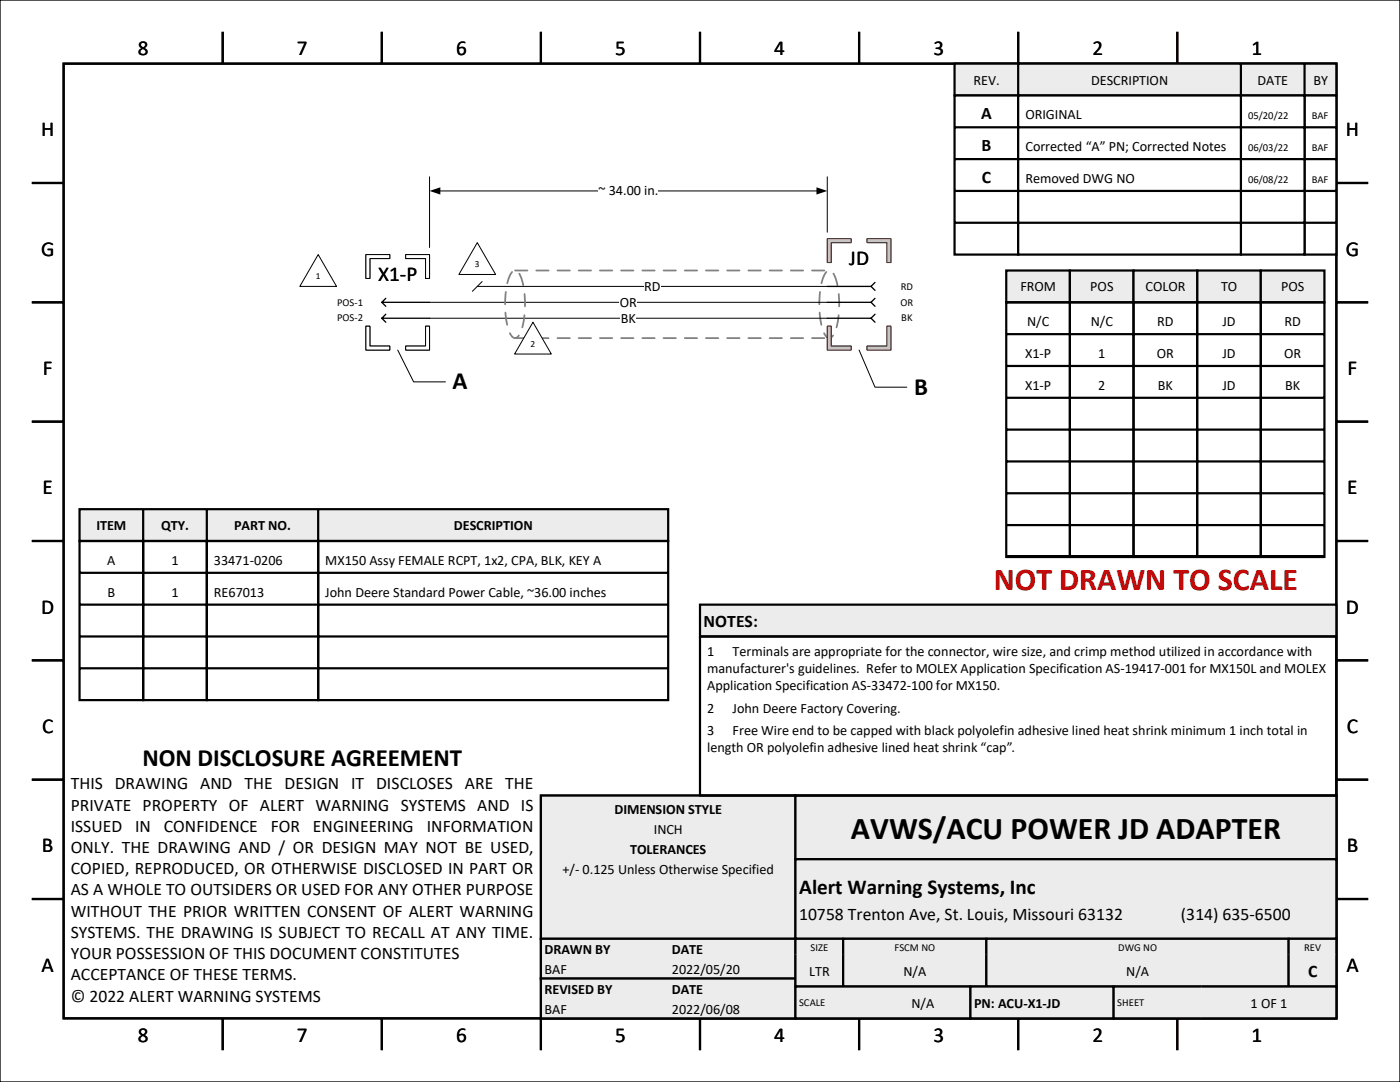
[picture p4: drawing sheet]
<svg xmlns="http://www.w3.org/2000/svg" width="279mm" height="216mm" viewBox="0 0 279 216" stroke-linecap="round" stroke-linejoin="round" font-family="sans-serif">
<path d="M0 0h279.4v215.9h-279.4z" fill="none" stroke="#000" stroke-width=".26"/>
<path d="M73 65.1h.8v4h4v.7h-4.8z" fill-rule="evenodd" fill="#fff"/>
<path d="M73 65.1h.8v4h4v.7h-4.8z" fill="none" stroke="#000" stroke-width=".2"/>
<path d="M81 50.8h4.7v4.8h-.8v-4h-3.9z" fill-rule="evenodd" fill="#fff"/>
<path d="M81 50.8h4.7v4.8h-.8v-4h-3.9z" fill="none" stroke="#000" stroke-width=".2"/>
<path d="M81 69.1h3.9v-4h.8v4.7h-4.7zM73 50.8v4.8h.8v-4h4v-.8z" fill-rule="evenodd" fill="#fff"/>
<path d="M73 50.8h4.8v.8h-4v4h-.8zM81 69.1h3.9v-4h.8v4.7h-4.7z" fill="none" stroke="#000" stroke-width=".2"/>
<path d="M73 65.1h.8v4h4v.7h-4.8z" fill-rule="evenodd" fill="#fff"/>
<path d="M73 65.1h.8v4h4v.7h-4.8z" fill="none" stroke="#000" stroke-width=".2"/>
<path d="M81 50.8h4.7v4.8h-.8v-4h-3.9z" fill-rule="evenodd" fill="#fff"/>
<path d="M81 50.8h4.7v4.8h-.8v-4h-3.9z" fill="none" stroke="#000" stroke-width=".2"/>
<path d="M81 69.1h3.9v-4h.8v4.7h-4.7zM73 50.8v4.8h.8v-4h4v-.8z" fill-rule="evenodd" fill="#fff"/>
<path d="M73 50.8h4.8v.8h-4v4h-.8zM81 69.1h3.9v-4h.8v4.7h-4.7z" fill="none" stroke="#000" stroke-width=".2"/>
<path d="M164.8 54.4l.7-.4a1.93 1.93 0 0 1 1.3 1.6 18.4 18.4 0 0 1-.3 10.9l-.6 .9-.4 .1a1.93 1.93 0 0 1-1.3-1.6 18.4 18.4 0 0 1 .3-11z" fill="none" stroke="#7f7f7f" stroke-width=".35" stroke-dasharray="2.5 1.8"/>
<path d="M77 59.5l-.8 .8 .8 .8M76.2 60.3h9.5" fill="none" stroke="#000" stroke-width=".26"/>
<path d="M67.3 59.1h5.1v2.5h-5.1z" fill-rule="evenodd" fill="#fff"/>
<path d="M76.2 63.5h9.5M77 62.7l-.8 .8 .8 .8" fill="none" stroke="#000" stroke-width=".26"/>
<path d="M67.3 62.2h5.1v2.6h-5.1z" fill-rule="evenodd" fill="#fff"/>
<path d="M85.7 60.3h79.4" fill="none" stroke="#000" stroke-width=".2"/>
<path d="M123.7 58.6h3.4v3.4h-3.4z" fill-rule="evenodd" fill="#fff"/>
<path d="M85.7 63.5h79.4" fill="none" stroke="#000" stroke-width=".2"/>
<path d="M123.9 61.8h3v3.4h-3z" fill-rule="evenodd" fill="#fff"/>
<g fill="none" stroke="#000" stroke-width=".44">
<path d="M12.7 12.7h254v190.5h-254zM44.4 6.3v6.4M76.2 6.3v6.4M107.9 6.3v6.4M139.7 6.3v6.4M171.4 6.3v6.4M203.2 6.3v6.4M234.9 6.3v6.4M6.3 36.5h6.4M266.7 36.5h6.3M6.3 60.3h6.4M266.7 60.3h6.3"/>
<path d="M6.3 84.1h6.4M266.7 84.1h6.3M6.3 107.9h6.4M266.7 107.9h6.3M6.3 131.8h6.4M266.7 131.8h6.3M6.3 155.6h6.4M266.7 155.6h6.3M6.3 179.4h6.4M266.7 179.4h6.3M44.4 203.2v6.3M76.2 203.2v6.3"/>
<path d="M107.9 203.2v6.3M139.7 203.2v6.3M171.4 203.2v6.3M203.2 203.2v6.3M234.9 203.2v6.3"/>
</g>
<path d="M107.9 158.8h50.8v28.5h-50.8z" fill-rule="evenodd" fill="#ececec"/>
<path d="M107.9 158.8h50.8v28.5h-50.8z" fill="none" stroke="#000" stroke-width=".44"/>
<path d="M107.9 187.3h50.8v8h-50.8z" fill-rule="evenodd" fill="#ececec"/>
<path d="M107.9 187.3h50.8v8h-50.8z" fill="none" stroke="#000" stroke-width=".44"/>
<path d="M107.9 195.3h50.8v7.9h-50.8z" fill-rule="evenodd" fill="#ececec"/>
<path d="M107.9 195.3h50.8v7.9h-50.8z" fill="none" stroke="#000" stroke-width=".44"/>
<path d="M158.7 158.8h108v12.6h-108z" fill-rule="evenodd" fill="#ececec"/>
<path d="M158.7 158.8h108v12.6h-108z" fill="none" stroke="#000" stroke-width=".44"/>
<path d="M158.7 171.4h108v15.9h-108z" fill-rule="evenodd" fill="#ececec"/>
<path d="M158.7 171.4h108v15.9h-108z" fill="none" stroke="#000" stroke-width=".44"/>
<path d="M158.7 187.3h9.6v3.2h-9.6z" fill-rule="evenodd" fill="#ececec"/>
<path d="M158.7 190.5v-3.2h9.6v3.2" fill="none" stroke="#000" stroke-width=".44"/>
<path d="M168.3 187.3h28.5v3.2h-28.5z" fill-rule="evenodd" fill="#ececec"/>
<path d="M168.3 190.5v-3.2h28.5v3.2" fill="none" stroke="#000" stroke-width=".44"/>
<path d="M196.8 187.3h60.4v3.2h-60.4z" fill-rule="evenodd" fill="#ececec"/>
<path d="M196.8 190.5v-3.2h60.4v3.2" fill="none" stroke="#000" stroke-width=".44"/>
<path d="M257.2 187.3h9.5v3.2h-9.5z" fill-rule="evenodd" fill="#ececec"/>
<path d="M257.2 190.5v-3.2h9.5v3.2" fill="none" stroke="#000" stroke-width=".44"/>
<path d="M158.7 190.5h9.6v6.3h-9.6z" fill-rule="evenodd" fill="#ececec"/>
<path d="M158.7 190.5v6.3h9.6v-6.3" fill="none" stroke="#000" stroke-width=".44"/>
<path d="M168.3 190.5h28.5v6.3h-28.5z" fill-rule="evenodd" fill="#ececec"/>
<path d="M168.3 190.5v6.3h28.5v-6.3" fill="none" stroke="#000" stroke-width=".44"/>
<path d="M196.8 190.5h60.4v6.3h-60.4z" fill-rule="evenodd" fill="#ececec"/>
<path d="M196.8 190.5v6.3h60.4v-6.3" fill="none" stroke="#000" stroke-width=".44"/>
<path d="M257.2 190.5h9.5v6.3h-9.5z" fill-rule="evenodd" fill="#ececec"/>
<path d="M257.2 190.5v6.3h9.5v-6.3" fill="none" stroke="#000" stroke-width=".44"/>
<path d="M158.7 196.8h15.9v6.4h-15.9z" fill-rule="evenodd" fill="#ececec"/>
<path d="M174.6 196.8h-15.9v6.4h15.9" fill="none" stroke="#000" stroke-width=".44"/>
<path d="M174.6 196.8h19.1v6.4h-19.1z" fill-rule="evenodd" fill="#ececec"/>
<path d="M174.6 196.8h19.1v6.4h-19.1" fill="none" stroke="#000" stroke-width=".44"/>
<path d="M193.7 196.8h28.5v6.4h-28.5z" fill-rule="evenodd" fill="#ececec"/>
<path d="M193.7 196.8h28.5v6.4h-28.5z" fill="none" stroke="#000" stroke-width=".44"/>
<path d="M222.2 196.8h17.5v6.4h-17.5z" fill-rule="evenodd" fill="#ececec"/>
<path d="M239.7 196.8h-17.5v6.4h17.5" fill="none" stroke="#000" stroke-width=".44"/>
<path d="M239.7 196.8h27v6.4h-27z" fill-rule="evenodd" fill="#ececec"/>
<path d="M239.7 196.8h27v6.4h-27" fill="none" stroke="#000" stroke-width=".44"/>
<path d="M107.9 158.8h50.8v28.5h-50.8z" fill-rule="evenodd" fill="#ececec"/>
<path d="M107.9 158.8h50.8v28.5h-50.8z" fill="none" stroke="#000" stroke-width=".44"/>
<path d="M107.9 187.3h50.8v8h-50.8z" fill-rule="evenodd" fill="#ececec"/>
<path d="M107.9 187.3h50.8v8h-50.8z" fill="none" stroke="#000" stroke-width=".44"/>
<path d="M107.9 195.3h50.8v7.9h-50.8z" fill-rule="evenodd" fill="#ececec"/>
<path d="M107.9 195.3h50.8v7.9h-50.8z" fill="none" stroke="#000" stroke-width=".44"/>
<path d="M158.7 158.8h108v12.6h-108z" fill-rule="evenodd" fill="#ececec"/>
<path d="M158.7 158.8h108v12.6h-108z" fill="none" stroke="#000" stroke-width=".44"/>
<path d="M158.7 171.4h108v15.9h-108z" fill-rule="evenodd" fill="#ececec"/>
<path d="M158.7 171.4h108v15.9h-108z" fill="none" stroke="#000" stroke-width=".44"/>
<path d="M158.7 187.3h9.6v3.2h-9.6z" fill-rule="evenodd" fill="#ececec"/>
<path d="M158.7 190.5v-3.2h9.6v3.2" fill="none" stroke="#000" stroke-width=".44"/>
<path d="M168.3 187.3h28.5v3.2h-28.5z" fill-rule="evenodd" fill="#ececec"/>
<path d="M168.3 190.5v-3.2h28.5v3.2" fill="none" stroke="#000" stroke-width=".44"/>
<path d="M196.8 187.3h60.4v3.2h-60.4z" fill-rule="evenodd" fill="#ececec"/>
<path d="M196.8 190.5v-3.2h60.4v3.2" fill="none" stroke="#000" stroke-width=".44"/>
<path d="M257.2 187.3h9.5v3.2h-9.5z" fill-rule="evenodd" fill="#ececec"/>
<path d="M257.2 190.5v-3.2h9.5v3.2" fill="none" stroke="#000" stroke-width=".44"/>
<path d="M158.7 190.5h9.6v6.3h-9.6z" fill-rule="evenodd" fill="#ececec"/>
<path d="M158.7 190.5v6.3h9.6v-6.3" fill="none" stroke="#000" stroke-width=".44"/>
<path d="M168.3 190.5h28.5v6.3h-28.5z" fill-rule="evenodd" fill="#ececec"/>
<path d="M168.3 190.5v6.3h28.5v-6.3" fill="none" stroke="#000" stroke-width=".44"/>
<path d="M196.8 190.5h60.4v6.3h-60.4z" fill-rule="evenodd" fill="#ececec"/>
<path d="M196.8 190.5v6.3h60.4v-6.3" fill="none" stroke="#000" stroke-width=".44"/>
<path d="M257.2 190.5h9.5v6.3h-9.5z" fill-rule="evenodd" fill="#ececec"/>
<path d="M257.2 190.5v6.3h9.5v-6.3" fill="none" stroke="#000" stroke-width=".44"/>
<path d="M158.7 196.8h15.9v6.4h-15.9z" fill-rule="evenodd" fill="#ececec"/>
<path d="M174.6 196.8h-15.9v6.4h15.9" fill="none" stroke="#000" stroke-width=".44"/>
<path d="M174.6 196.8h19.1v6.4h-19.1z" fill-rule="evenodd" fill="#ececec"/>
<path d="M174.6 196.8h19.1v6.4h-19.1" fill="none" stroke="#000" stroke-width=".44"/>
<path d="M193.7 196.8h28.5v6.4h-28.5z" fill-rule="evenodd" fill="#ececec"/>
<path d="M193.7 196.8h28.5v6.4h-28.5z" fill="none" stroke="#000" stroke-width=".44"/>
<path d="M222.2 196.8h17.5v6.4h-17.5z" fill-rule="evenodd" fill="#ececec"/>
<path d="M239.7 196.8h-17.5v6.4h17.5" fill="none" stroke="#000" stroke-width=".44"/>
<path d="M239.7 196.8h27v6.4h-27z" fill-rule="evenodd" fill="#ececec"/>
<path d="M239.7 196.8h27v6.4h-27" fill="none" stroke="#000" stroke-width=".44"/>
<path d="M85.7 35.3v14.1zM165.1 35.3v11z" fill-rule="evenodd" fill="#fff"/>
<path d="M85.7 35.3v14.1zM87.7 38.1h75.4M165.1 35.3v11z" fill="none" stroke="#000" stroke-width=".2"/>
<path d="M85.7 38.1l2.2-.7v1.4zM162.9 37.4l2.2 .7-2.2 .7z" fill="#000"/>
<path d="M119.4 36.4h12v3.4h-12z" fill-rule="evenodd" fill="#fff"/>
<path d="M15.9 101.6h117.4v6.3h-117.4z" fill-rule="evenodd" fill="#ececec"/>
<path d="M15.9 101.6h117.4v6.3h-117.4zM15.9 107.9h12.7v31.8h-12.7zM15.9 114.3h117.4M28.6 107.9h12.7v31.8h-12.7zM28.6 101.6v6.3M41.3 107.9h22.2v31.8h-22.2zM41.3 101.6v6.3M63.5 107.9h69.8v31.8h-69.8zM63.5 101.6v6.3M15.9 120.6h117.4M15.9 127h117.4M15.9 133.3h117.4" fill="none" stroke="#000" stroke-width=".44"/>
<path d="M79.4 69.8l3.1 6.4h6.4" fill="none" stroke="#000" stroke-width=".2"/>
<path d="M90.3 73.2h3v6h-3z" fill-rule="evenodd" fill="#fff"/>
<path d="M139.7 120.6h127v6.4h-127z" fill-rule="evenodd" fill="#ececec"/>
<path d="M139.7 120.6h127v6.4h-127zM139.7 127h127v31.8h-127z" fill="none" stroke="#000" stroke-width=".44"/>
<path d="M63.5 50.8l3.7 6.4h-7.4z" fill="#fff"/>
<path d="M63.5 50.8l3.7 6.4h-7.4z" fill="none" stroke="#000" stroke-width=".2"/>
<path d="M200.8 54h12.7v6.3h-12.7z" fill-rule="evenodd" fill="#ececec"/>
<path d="M200.8 54h12.7v6.3h-12.7z" fill="none" stroke="#000" stroke-width=".44"/>
<path d="M238.9 54h12.7v6.3h-12.7z" fill-rule="evenodd" fill="#ececec"/>
<path d="M238.9 54h12.7v6.3h-12.7z" fill="none" stroke="#000" stroke-width=".44"/>
<path d="M213.5 54h12.7v6.3h-12.7z" fill-rule="evenodd" fill="#ececec"/>
<path d="M213.5 54h12.7v6.3h-12.7z" fill="none" stroke="#000" stroke-width=".44"/>
<path d="M251.6 54h12.7v6.3h-12.7z" fill-rule="evenodd" fill="#ececec"/>
<g fill="none" stroke="#000" stroke-width=".44">
<path d="M251.6 54h12.7v6.3h-12.7zM200.8 60.3h12.7v50.8h-12.7zM200.8 66.7h25.4M200.8 73h25.4M200.8 79.4h25.4M213.5 60.3h12.7v50.8h-12.7zM238.9 60.3h12.7v50.8h-12.7zM238.9 66.7h25.4M238.9 73h25.4M238.9 79.4h25.4M251.6 60.3h12.7v50.8h-12.7zM200.8 85.7h25.4"/>
<path d="M200.8 92.1h25.4M200.8 98.4h25.4M238.9 85.7h25.4M238.9 92.1h25.4M238.9 98.4h25.4M200.8 104.8h25.4M200.8 111.1h25.4M238.9 104.8h25.4M238.9 111.1h25.4"/>
</g>
<path d="M226.2 54h12.7v6.3h-12.7z" fill-rule="evenodd" fill="#ececec"/>
<path d="M226.2 54h12.7v6.3h-12.7zM226.2 60.3h12.7v50.8h-12.7zM226.2 66.7h12.7M226.2 73h12.7M226.2 79.4h12.7M226.2 85.7h12.7M226.2 92.1h12.7M226.2 98.4h12.7M226.2 104.8h12.7M226.2 111.1h12.7" fill="none" stroke="#000" stroke-width=".44"/>
<path d="M165.1 57.2h8.7M174.6 56.4l-.8 .8 .8 .7" fill="none" stroke="#000" stroke-width=".26"/>
<path d="M179.8 55.9h2.4v2.5h-2.4z" fill-rule="evenodd" fill="#fff"/>
<path d="M174.6 59.5l-.8 .8 .8 .8M165.1 60.3h8.7" fill="none" stroke="#000" stroke-width=".26"/>
<path d="M179.7 59.1h2.5v2.5h-2.5z" fill-rule="evenodd" fill="#fff"/>
<path d="M171.4 69.8l3.2 7.5h6.4" fill="none" stroke="#000" stroke-width=".2"/>
<path d="M182.4 74.3h2.8v5.9h-2.8z" fill-rule="evenodd" fill="#fff"/>
<path d="M165.1 63.5h8.7M174.6 62.7l-.8 .8 .8 .8" fill="none" stroke="#000" stroke-width=".26"/>
<path d="M179.8 62.2h2.3v2.6h-2.3z" fill-rule="evenodd" fill="#fff"/>
<path d="M95.2 57.2h69.9M96.2 56.2l-1.9 1.9" fill="none" stroke="#000" stroke-width=".2"/>
<path d="M128.5 55.5h3.3v3.3h-3.3z" fill-rule="evenodd" fill="#fff"/>
<path d="M102.1 54.4l.7-.4a1.93 1.93 0 0 1 1.3 1.6 18.4 18.4 0 0 1-.3 10.9l-.7 .9-.3 .1a1.93 1.93 0 0 1-1.3-1.6 18.4 18.4 0 0 1 .3-11zM102.8 54h62.7M102.8 67.5h62.7" fill="none" stroke="#7f7f7f" stroke-width=".35" stroke-dasharray="2.5 1.8"/>
<path d="M106.4 64.3l3.6 6.3h-7.3z" fill="#fff"/>
<path d="M106.4 64.3l3.6 6.3h-7.3z" fill="none" stroke="#000" stroke-width=".2"/>
<path d="M95.2 48.4l3.7 6.4h-7.3z" fill="#fff"/>
<path d="M95.2 48.4l3.7 6.4h-7.3z" fill="none" stroke="#000" stroke-width=".2"/>
<path d="M165.1 65.1h.8v4h4v.7h-4.8z" fill-rule="evenodd" fill="#e5b9b5"/>
<path d="M165.1 65.1h.8v4h4v.7h-4.8z" fill="none" stroke="#612621" stroke-width=".2"/>
<path d="M173 47.6h4.8v4.8h-.8v-4h-4z" fill-rule="evenodd" fill="#e5b9b5"/>
<path d="M173 47.6h4.8v4.8h-.8v-4h-4z" fill="none" stroke="#612621" stroke-width=".2"/>
<path d="M173 69.1h4v-4h.8v4.7h-4.8zM165.1 47.6v4.8h.8v-4h4v-.8z" fill-rule="evenodd" fill="#e5b9b5"/>
<path d="M165.1 47.6h4.8v.8h-4v4h-.8zM173 69.1h4v-4h.8v4.7h-4.8z" fill="none" stroke="#612621" stroke-width=".2"/>
<path d="M165.1 65.1h.8v4h4v.7h-4.8z" fill-rule="evenodd" fill="#e5b9b5"/>
<path d="M165.1 65.1h.8v4h4v.7h-4.8z" fill="none" stroke="#612621" stroke-width=".2"/>
<path d="M173 47.6h4.8v4.8h-.8v-4h-4z" fill-rule="evenodd" fill="#e5b9b5"/>
<path d="M173 47.6h4.8v4.8h-.8v-4h-4z" fill="none" stroke="#612621" stroke-width=".2"/>
<path d="M173 69.1h4v-4h.8v4.7h-4.8zM165.1 47.6v4.8h.8v-4h4v-.8z" fill-rule="evenodd" fill="#e5b9b5"/>
<path d="M165.1 47.6h4.8v.8h-4v4h-.8zM173 69.1h4v-4h.8v4.7h-4.8z" fill="none" stroke="#612621" stroke-width=".2"/>
<path d="M190.5 12.7h76.2v6.3h-76.2z" fill-rule="evenodd" fill="#ececec"/>
<path d="M190.5 12.7h76.2v6.3h-76.2zM203.2 12.7v6.3M247.6 12.7v6.3M260.3 12.7v6.3" fill="none" stroke="#000" stroke-width=".44"/>
<path d="M190.5 19h12.7v31.8h-12.7z" fill-rule="evenodd" fill="#fff"/>
<path d="M190.5 19h12.7v31.8h-12.7zM190.5 25.4h12.7M190.5 31.8h12.7M190.5 38.1h12.7M190.5 44.4h12.7" fill="none" stroke="#000" stroke-width=".44"/>
<path d="M260.3 19h6.4v31.8h-6.4z" fill-rule="evenodd" fill="#fff"/>
<path d="M260.3 19h6.4v31.8h-6.4zM260.3 25.4h6.4M260.3 31.8h6.4M260.3 38.1h6.4M260.3 44.4h6.4" fill="none" stroke="#000" stroke-width=".44"/>
<path d="M247.6 19h12.7v31.8h-12.7z" fill-rule="evenodd" fill="#fff"/>
<path d="M247.6 19h12.7v31.8h-12.7zM247.6 25.4h12.7M247.6 31.8h12.7M247.6 38.1h12.7M247.6 44.4h12.7" fill="none" stroke="#000" stroke-width=".44"/>
<path d="M203.2 19h44.4v31.8h-44.4z" fill-rule="evenodd" fill="#fff"/>
<path d="M203.2 19h44.4v31.8h-44.4zM203.2 25.4h44.4M203.2 31.8h44.4M203.2 38.1h44.4M203.2 44.4h44.4" fill="none" stroke="#000" stroke-width=".44"/>
<text font-size="6.3" fill="#c00000" x="198.4" y="117.6">NOT DRAWN TO SCALE</text>
<text font-size="6.3" x="169.8" y="167.4">AVWS/ACU POWER JD ADAPTER</text>
<g font-size="5">
<text x="90.3" y="77.7">A</text>
<text x="182.4" y="78.8">B</text>
<text x="28.4" y="152.8">NON DISCLOSURE AGREEMENT</text>
</g>
<g font-size="4.2">
<text x="27.5" y="11">8</text>
<text x="59.3" y="11">7</text>
<text x="91" y="11">6</text>
<text x="122.8" y="11">5</text>
<text x="154.5" y="11">4</text>
<text x="186.3" y="11">3</text>
<text x="218" y="11">2</text>
<text x="249.8" y="11">1</text>
<text x="8.2" y="27.2">H</text>
<text x="268.6" y="27.2">H</text>
<text x="8.2" y="51">G</text>
<text x="169.5" y="52.9">JD</text>
<text x="268.6" y="51">G</text>
<text x="75.5" y="56">X1-P</text>
<text x="8.6" y="74.8">F</text>
<text x="268.9" y="74.8">F</text>
<text x="8.5" y="98.7">E</text>
<text x="268.9" y="98.7">E</text>
<text x="8.2" y="122.5">D</text>
<text x="268.6" y="122.5">D</text>
<text x="8.4" y="146.3">C</text>
<text x="268.8" y="146.3">C</text>
<text x="8.4" y="170.1">B</text>
<text x="268.8" y="170.1">B</text>
<text x="159.5" y="178.4">Alert Warning Systems, Inc</text>
<text x="8.3" y="193.9">A</text>
<text x="268.7" y="193.9">A</text>
<text x="27.5" y="207.9">8</text>
<text x="59.3" y="207.9">7</text>
<text x="91" y="207.9">6</text>
<text x="122.8" y="207.9">5</text>
<text x="154.5" y="207.9">4</text>
<text x="186.3" y="207.9">3</text>
<text x="218" y="207.9">2</text>
<text x="249.8" y="207.9">1</text>
</g>
<g font-size="3.5">
<text x="195.8" y="23.8">A</text>
<text x="195.9" y="30.2">B</text>
<text x="195.9" y="36.5">C</text>
<text x="140.4" y="125.1">NOTES:</text>
<text x="14.1" y="157.5">THIS DRAWING AND THE DESIGN IT DISCLOSES ARE THE</text>
<text x="14.1" y="161.7">PRIVATE PROPERTY OF ALERT WARNING SYSTEMS AND IS</text>
<text x="14.1" y="166">ISSUED</text>
<text x="27" y="166">IN</text>
<text x="32.7" y="166">CONFIDENCE</text>
<text x="54" y="166">FOR</text>
<text x="62.5" y="166">ENGINEERING</text>
<text x="85.2" y="166">INFORMATION</text>
<text x="14.1" y="170.2">ONLY. THE DRAWING AND / OR DESIGN MAY NOT BE USED,</text>
<text x="14.1" y="174.4">COPIED, REPRODUCED, OR OTHERWISE DISCLOSED IN PART OR</text>
<text x="14.1" y="178.7">AS A WHOLE TO OUTSIDERS OR USED FOR ANY OTHER PURPOSE</text>
<text x="14.1" y="182.9">WITHOUT THE PRIOR WRITTEN CONSENT OF ALERT WARNING</text>
<text x="159.5" y="183.6">10758 Trenton Ave, St. Louis, Missouri 63132</text>
<text x="235.7" y="183.6">(314) 635-6500</text>
<text x="14.1" y="187.1">SYSTEMS. THE DRAWING IS SUBJECT TO RECALL AT ANY TIME.</text>
<text x="14.1" y="191.4">YOUR POSSESSION OF THIS DOCUMENT CONSTITUTES</text>
<text x="14.1" y="195.6">ACCEPTANCE OF THESE TERMS.</text>
<text x="261" y="194.9">C</text>
<text x="14.1" y="199.9">© 2022 ALERT WARNING SYSTEMS</text>
</g>
<g font-size="2.8">
<text x="194.3" y="16.9">REV.</text>
<text x="217.8" y="16.9">DESCRIPTION</text>
<text x="251" y="16.9">DATE</text>
<text x="262.1" y="16.9">BY</text>
<text x="204.6" y="23.8">ORIGINAL</text>
<text x="204.6" y="30.2">Corrected “A” PN; Corrected Notes</text>
<text x="119.4" y="39">~ 34.00 in.</text>
<text x="204.6" y="36.5">Removed DWG NO</text>
<text x="128.6" y="58">RD</text>
<text x="203.6" y="58.1">FROM</text>
<text x="217.6" y="58.1">POS</text>
<text x="228.6" y="58.1">COLOR</text>
<text x="243.7" y="58.1">TO</text>
<text x="255.7" y="58.1">POS</text>
<text x="123.7" y="61.2">OR</text>
<text x="123.9" y="64.4">BK</text>
<text x="205" y="65.1">N/C</text>
<text x="217.7" y="65.1">N/C</text>
<text x="231" y="65.1">RD</text>
<text x="244" y="65.1">JD</text>
<text x="256.4" y="65.1">RD</text>
<text x="204.6" y="71.5">X1-P</text>
<text x="219.2" y="71.5">1</text>
<text x="230.9" y="71.5">OR</text>
<text x="244" y="71.5">JD</text>
<text x="256.3" y="71.5">OR</text>
<text x="204.6" y="77.8">X1-P</text>
<text x="219.2" y="77.8">2</text>
<text x="231.1" y="77.8">BK</text>
<text x="244" y="77.8">JD</text>
<text x="256.5" y="77.8">BK</text>
<text x="19.2" y="105.8">ITEM</text>
<text x="32.2" y="105.8">QTY.</text>
<text x="46.7" y="105.8">PART NO.</text>
<text x="90.6" y="105.8">DESCRIPTION</text>
<text x="21.4" y="112.7">A</text>
<text x="34.2" y="112.7">1</text>
<text x="42.7" y="112.7">33471-0206</text>
<text x="64.9" y="112.7">MX150 Assy FEMALE RCPT, 1x2, CPA, BLK, KEY A</text>
<text x="21.5" y="119.1">B</text>
<text x="34.2" y="119.1">1</text>
<text x="42.7" y="119.1">RE67013</text>
<text x="64.9" y="119.1">John Deere Standard Power Cable, ~36.00 inches</text>
<text x="141.1" y="131">1</text>
<text x="146.2" y="131">Terminals are appropriate for the connector, wire size, and crimp method utilized in accordance with</text>
<text x="141.1" y="134.4">manufacturer's guidelines. Refer to MOLEX Application Specification AS-19417-001 for MX150L and MOLEX</text>
<text x="141.1" y="137.8">Application Specification AS-33472-100 for MX150.</text>
<text x="141.1" y="142.2">2</text>
<text x="146.2" y="142.2">John Deere Factory Covering.</text>
<text x="141.1" y="146.6">3</text>
<text x="146.2" y="146.6">Free Wire end to be capped with black polyolefin adhesive lined heat shrink minimum 1 inch total in</text>
<text x="141.1" y="150">length OR polyolefin adhesive lined heat shrink “cap”.</text>
<text x="122.6" y="162.5">DIMENSION STYLE</text>
<text x="130.5" y="166.4">INCH</text>
<text x="125.7" y="170.4">TOLERANCES</text>
<text x="112.3" y="174.3">+/- 0.125 Unless Otherwise Specified</text>
<text x="108.7" y="190.3">DRAWN BY</text>
<text x="134.1" y="190.3">DATE</text>
<text x="108.7" y="194.3">BAF</text>
<text x="134.1" y="194.3">2022/05/20</text>
<text x="161.5" y="194.7">LTR</text>
<text x="180.3" y="194.7">N/A</text>
<text x="224.8" y="194.7">N/A</text>
<text x="108.7" y="198.3">REVISED BY</text>
<text x="108.7" y="202.2">BAF</text>
<text x="134.1" y="198.3">DATE</text>
<text x="134.1" y="202.2">2022/06/08</text>
<text x="181.9" y="201">N/A</text>
<text x="194.4" y="201">PN: ACU-X1-JD</text>
<text x="249.6" y="201">1 OF 1</text>
</g>
<g font-size="2.1">
<text x="249.1" y="23.8">05/20/22</text>
<text x="261.8" y="23.8">BAF</text>
<text x="249.1" y="30.2">06/03/22</text>
<text x="261.8" y="30.2">BAF</text>
<text x="249.1" y="36.5">06/08/22</text>
<text x="261.8" y="36.5">BAF</text>
<text x="179.8" y="57.8">RD</text>
<text x="67.3" y="61">POS-1</text>
<text x="67.3" y="64.1">POS-2</text>
<text x="179.7" y="61">OR</text>
<text x="179.9" y="64.1">BK</text>
<text x="161.8" y="189.7">SIZE</text>
<text x="178.5" y="189.7">FSCM NO</text>
<text x="223.2" y="189.7">DWG NO</text>
<text x="260.3" y="189.7">REV</text>
<text x="159.5" y="200.8">SCALE</text>
<text x="223" y="200.8">SHEET</text>
</g>
<g font-size="1.9">
<text x="94.8" y="53.3">3</text>
<text x="63" y="55.7">1</text>
<text x="105.9" y="69.2">2</text>
</g>
</svg>
